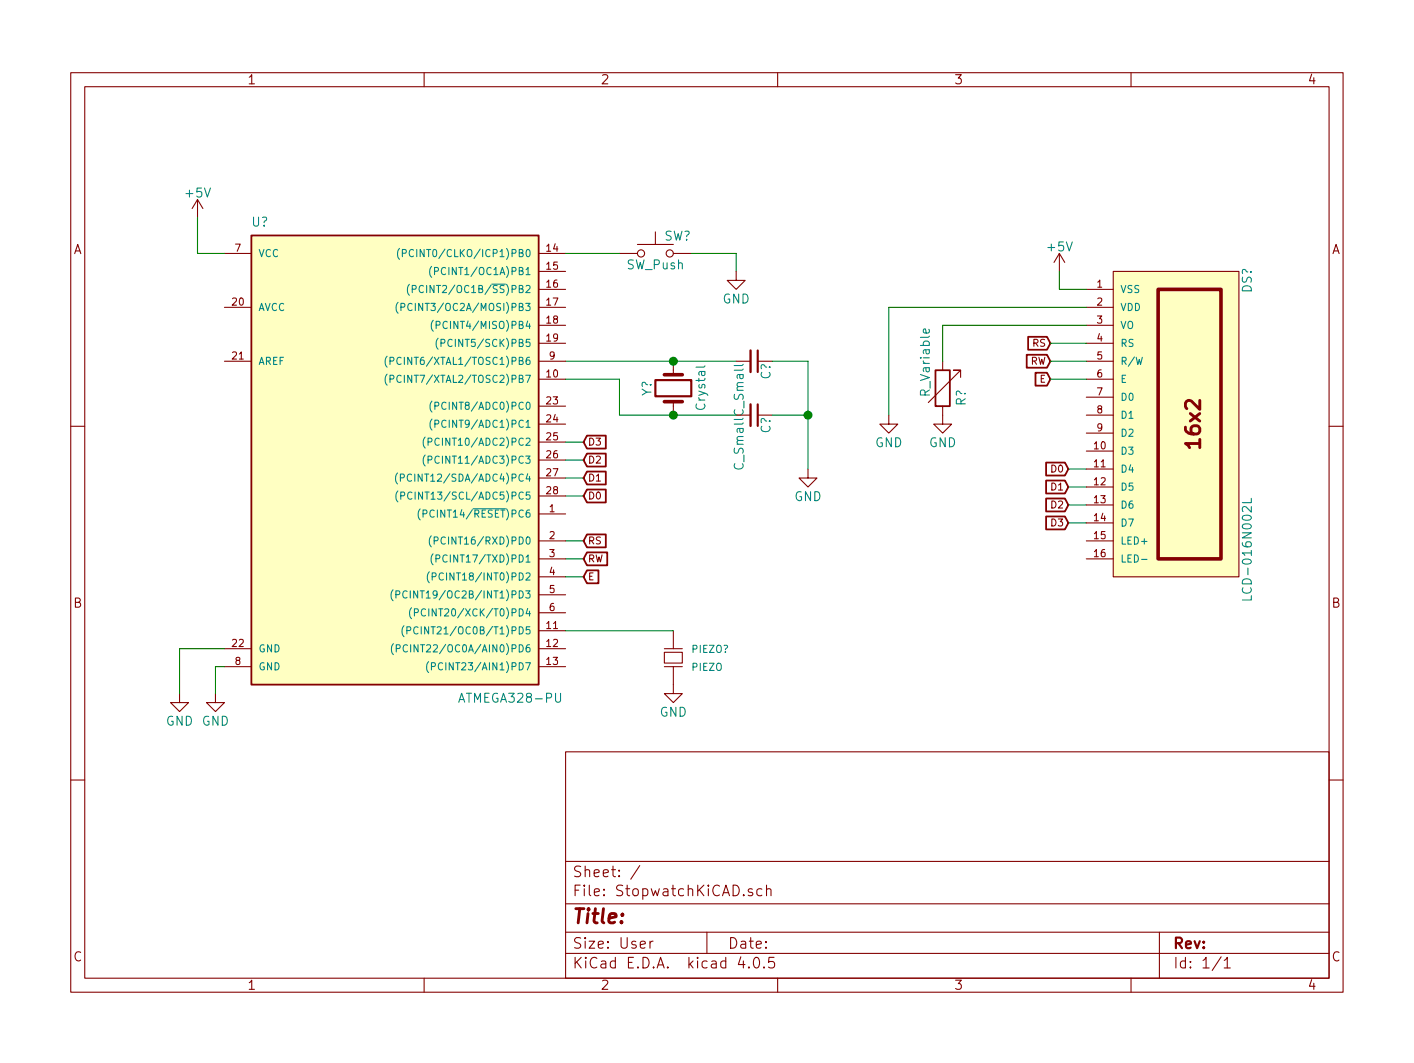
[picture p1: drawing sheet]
<svg xmlns="http://www.w3.org/2000/svg" width="200mm" height="150mm" viewBox="0 0 200 150" stroke-linecap="round" stroke-linejoin="round" font-family="sans-serif">
<g fill="none" stroke="#840000" stroke-width=".15">
<path d="M10 10.3h180v130h-180zM12 12.3h176v126h-176zM60 10.3v2M110 10.3v2M160 10.3v2M27.9 28.2l-.7 1.3M27.9 28.2v2.6M27.9 28.2l.8 1.3M31.7 35.8h3.9M76.2 35.8h3.8M76.2 38.4h3.8M87.6 35.8h2.6"/>
<path d="M90.2 34.6h5M92.7 32.8v1.8M95.2 35.8h2.6M104.1 38.4v1.2h1.3l-1.3 1.3-1.2-1.3h1.2M149.9 35.8l-.8 1.3M149.9 35.8v2.6M149.9 35.8l.7 1.3M157.5 38.4h17.8v43.2h-17.8zM31.7 51.1h3.9M31.7 43.5h3.9M76.2 51.1h3.8M76.2 53.6h3.8"/>
<path d="M76.2 43.5h3.8M76.2 57.4h3.8M76.2 60h3.8M76.2 40.9h3.8M76.2 46h3.8M76.2 48.5h3.8M95.2 51.1v1.9M95.2 56.8v1.9M104.1 51.1h2.1M104.1 58.7h2.1M125.7 58.7v1.3h1.3l-1.3 1.2-1.2-1.2h1.2M133.3 57.4v2.6h1.3l-1.3 1.2-1.2-1.2h1.2"/>
<path d="M133.3 51.1v1.2M135.9 53.4v-1.1h-1h1l-4.6 4.6M153.7 51.1h3.8M153.7 58.7h3.8M153.7 53.6h3.8M153.7 43.5h3.8M153.7 40.9h3.8M153.7 46h3.8M153.7 48.5h3.8M153.7 56.2h3.8M10 60.3h2M76.2 72.7h3.8"/>
<path d="M76.2 76.5h3.8M76.2 79h3.8M76.2 62.5h3.8M76.2 65h3.8M76.2 67.6h3.8M76.2 70.1h3.8M114.3 66.3v1.3h1.3l-1.3 1.3-1.3-1.3h1.3M153.7 76.5h3.8M153.7 79h3.8M153.7 61.2h3.8M153.7 63.8h3.8M153.7 66.3h3.8"/>
<path d="M153.7 68.9h3.8M153.7 71.4h3.8M153.7 73.9h3.8M188 60.3h2M25.4 98.1v1.2h1.3l-1.3 1.3-1.3-1.3h1.3M30.5 98.1v1.2h1.2l-1.2 1.3-1.3-1.3h1.3M31.7 94.3h3.9M31.7 91.7h3.9M76.2 81.6h3.8M76.2 84.1h3.8M76.2 86.6h3.8M76.2 94.3h3.8"/>
<path d="M76.2 89.2h3.8M76.2 91.7h3.8M94 92.2h2.5v1.5h-2.5zM94 94.3h2.5M94 91.7h2.5M95.2 94.3v3.8h1.3l-1.3 1.2-1.2-1.2h1.2M95.2 89.2v2.5M10 110.3h2M80 106.3h108v32h-108zM188 110.3h2M60 138.3v2M80 134.8h108"/>
<path d="M80 131.8h108M80 127.8h108M80 121.8h108M90.5 122.4l-1.3 1.9M91.9 133.1v1M92.4 133.1h-.3l-.2 .2M100 131.8v3M104.8 135.3l-.4 1.1h1M105.9 136.7l.1 .1h-.1v-.1v.1M106.4 125.7a.37 .37 0 0 0-.6 .1v.1a.54 .54 0 0 0 .6 .3l.1 .2-.1 .2h-.1h-.5M106.7 135.5a.35 .35 0 0 1 .4-.2 .35 .35 0 0 1 .3 .3 .77 .77 0 0 1-.5 1.2 .9 .9 0 0 1-.2-1.3zM107.8 125.7l-.5-.1-.2 .3v.6l.2 .1h.5"/>
<path d="M108.1 136.7l.1 .1h-.1h-.1l.1-.1v.1M108.4 125.8a.38 .38 0 0 1 .7 0v.8M108.4 125.1v1.5M109.5 135.3h-.7l-.1 .8a.62 .62 0 0 1 .7-.1l.2 .2-.1 .5-.2 .1h-.4l-.2-.1M110 138.3v2M160 138.3v2M164 131.8v6.5M172.7 135.3l-1.2 1.9M173.2 135.8l.4-.5v1.5M173.2 136.8h.8"/>
<circle cx="90.7" cy="35.8" r=".51"/>
<circle cx="94.7" cy="35.8" r=".51"/>
</g>
<path d="M92.7 53.7h5.1v2.3h-5.1zM107.2 49.5v3.1M107.2 57.2v3" fill="none" stroke="#840000" stroke-width=".3"/>
<path d="M94 56.8h2.5M94 53h2.5M163.8 40.9h8.9v38.1h-8.9z" fill="none" stroke="#840000" stroke-width=".51"/>
<g fill="none" stroke="#008484" stroke-width=".15">
<path d="M56.5 35.1a1.2 1.2 0 0 0 0 1.6M56.9 35.8h.5l.1-.2-.1-.3h-.5v1M58.5 35.4a.4 .4 0 0 0-.5 0 .4 .4 0 0 0-.1 .5 .37 .37 0 0 0 .2 .3 .37 .37 0 0 0 .4 0M61.1 37.7a1.2 1.2 0 0 0 0 1.5M61.5 38.3h.5v-.2v-.2l-.5-.1v1M54.8 50.4a1.2 1.2 0 0 0 0 1.5M54.8 52.9a1.2 1.2 0 0 0 0 1.5M55.2 51h.5v-.2v-.2l-.5-.1v1M55.2 53.6l.5-.1v-.1v-.3h-.5v1M56.3 42.7a1.2 1.2 0 0 0 0 1.6M56.7 43.4h.5l.1-.2-.1-.3h-.5v1M57.9 40.2a1.2 1.2 0 0 0 0 1.5"/>
<path d="M58.3 43a.4 .4 0 0 0-.5 0 .4 .4 0 0 0-.1 .5 .37 .37 0 0 0 .2 .4 .37 .37 0 0 0 .4-.1M58.3 40.9l.5-.1 .1-.1-.1-.3h-.5v1M59.9 40.5a.4 .4 0 0 0-.5-.1 .4 .4 0 0 0-.1 .5 .37 .37 0 0 0 .2 .4 .37 .37 0 0 0 .4 0M61.1 56.7a1.2 1.2 0 0 0 0 1.6M61.1 59.2a1.2 1.2 0 0 0 0 1.6M61.3 45.3a1.2 1.2 0 0 0 0 1.5M61.5 57.4l.5-.1 .1-.1-.1-.3h-.5v1M61.5 59.9h.5l.1-.2-.1-.2-.5-.1v1M61.7 46l.5-.1 .1-.1-.1-.3-.5-.1v1M62 47.8a1.2 1.2 0 0 0 0 1.6M62.4 48.5h.5v-.2v-.3h-.5v1M99.7 51.7l-.2 .2h-1"/>
<path d="M56.2 66.9a1.2 1.2 0 0 0 0 1.5M56.3 69.4a1.2 1.2 0 0 0 0 1.6M56.6 67.6l.5-.1 .1-.1-.1-.3-.5-.1v1M56.7 70.1l.5-.1 .1-.1-.1-.3h-.5v1M58.2 67.1a.4 .4 0 0 0-.5 0 .4 .4 0 0 0-.1 .5 .37 .37 0 0 0 .2 .4 .37 .37 0 0 0 .4-.1M58.3 69.7a.4 .4 0 0 0-.5 0 .4 .4 0 0 0-.1 .4 .37 .37 0 0 0 .1 .4 .37 .37 0 0 0 .5 0M59.4 71.9a1.2 1.2 0 0 0 0 1.6M59.8 72.6h.5l.1-.2-.1-.2-.5-.1v1M60.1 61.8a1.2 1.2 0 0 0 0 1.5M60.1 64.3a1.2 1.2 0 0 0 0 1.6M60.6 62.5l.4-.1 .1-.1-.1-.3-.4-.1v1.1M60.6 65h.4l.1-.2-.1-.3h-.4v1"/>
<path d="M61 75.8a1.2 1.2 0 0 0 0 1.5M61.3 78.3a1.2 1.2 0 0 0 0 1.5M61.4 76.4h.5l.1-.2-.1-.2-.5-.1v1M61.7 79l.5-.1v-.1v-.3h-.5v1M66.9 71.9h4.6M161.5 79.1h.8M177 70.5v.6h-1.3M55.6 83.4a1.2 1.2 0 0 0 0 1.5M55.7 91a1.2 1.2 0 0 0 0 1.5M56 84.1l.5-.1 .1-.1-.1-.3-.5-.1v1M56.1 91.7l.4-.1 .1-.1-.1-.3h-.4v1M57.1 88.5a1.2 1.2 0 0 0 0 1.5"/>
<path d="M57.6 89.1h.4l.1-.2-.1-.2-.4-.1v1M57.6 83.6a.4 .4 0 0 0-.5 0 .4 .4 0 0 0-.1 .5 .37 .37 0 0 0 .2 .4 .37 .37 0 0 0 .4-.1M57.6 91.3a.4 .4 0 0 0-.5-.1 .4 .4 0 0 0-.1 .5 .37 .37 0 0 0 .2 .4 .37 .37 0 0 0 .4 0M58.2 85.9a1.2 1.2 0 0 0 0 1.6M58.6 86.6h.5l.1-.2-.1-.3h-.5v1M59.1 88.7a.4 .4 0 0 0-.5 0 .4 .4 0 0 0-.1 .5 .37 .37 0 0 0 .2 .4 .37 .37 0 0 0 .4-.1M60.2 86.2a.4 .4 0 0 0-.5 0 .4 .4 0 0 0-.1 .5 .37 .37 0 0 0 .2 .3 .37 .37 0 0 0 .4 0M60.6 93.5a1.2 1.2 0 0 0 0 1.6M60.7 80.8a1.2 1.2 0 0 0 0 1.6M61 94.2h.5l.1-.2-.1-.3h-.5v1M61.1 81.5h.5l.1-.2-.1-.3h-.5v1M177 84.2v.6h-1.3"/>
</g>
<path d="M106.2 49.5v3.1M106.2 57.2v3" fill="none" stroke="#840000" stroke-width=".33"/>
<g fill="none" stroke="#008400" stroke-width=".15">
<path d="M27.9 30.8v5h3.8M80 35.8h7.6M97.8 35.8h6.3v2.6M149.9 38.4v2.5h3.8M80 51.1h24.1M80 53.6h7.6v5.1h16.5M109.2 51.1h5.1v15.2M109.2 58.7h5.1M148.6 51.1h5.1M148.6 53.6h5.1M148.6 48.5h5.1M153.7 43.5h-28v15.2"/>
<path d="M153.7 46h-20.4v5.1M80 76.5h2.5M80 79h2.5M80 62.5h2.5M80 65h2.5M80 67.6h2.5M80 70.1h2.5M151.1 66.3h2.6M151.1 68.9h2.6M151.1 71.4h2.6M151.1 73.9h2.6M31.7 91.7h-6.3v6.4"/>
<path d="M31.7 94.3h-1.2v3.8M80 89.2h15.2M80 81.6h2.5"/>
</g>
<g fill="#008400" stroke="#008400" stroke-width=".25">
<circle cx="95.3" cy="51.1" r=".51"/>
<circle cx="95.3" cy="58.7" r=".51"/>
<circle cx="114.3" cy="58.7" r=".51"/>
</g>
<g fill="#ffffc2" stroke="#ffffc2" stroke-width=".14">
<path d="M35.6 33.3h40.6v63.5h-40.6z"/>
<path d="M157.5 38.4h17.8v43.2h-17.8z"/>
</g>
<g fill="none" stroke="#840000" stroke-width=".25">
<path d="M35.6 33.3h40.6v63.5h-40.6zM132.3 52.3h2.1v5.1h-2.1zM145.2 50.2h2.9l.5 .9-.5 .9h-2.9zM145.4 47.6h2.7l.5 .9-.5 .9h-2.7zM146.5 52.7h1.6l.5 .9-.5 .9h-1.6zM83 78.1h2.9v1.8h-2.9l-.5-.9zM83 75.6h2.7v1.8h-2.7l-.5-.9zM83 69.2h2.7v1.8h-2.7l-.5-.9zM83 66.7h2.7v1.8h-2.7l-.5-.9zM83 64.1h2.7v1.9h-2.7l-.5-1zM83 61.6h2.7v1.8h-2.7l-.5-.9zM148 65.4h2.6l.5 .9-.5 .9h-2.6z"/>
<path d="M148 67.9h2.6l.5 1-.5 .9h-2.6zM148 70.5h2.6l.5 .9-.5 .9h-2.6zM148 73h2.6l.5 .9-.5 .9h-2.6zM83 80.6h1.7v1.9h-1.7l-.5-.9z"/>
</g>
<g font-size="2.8" fill="#840000">
<text x="169.8" y="63.1" transform="rotate(-90 169.8 63.1)">16x2</text>
<text x="81" y="130.6">Title:</text>
</g>
<g font-size="2.1" fill="#840000">
<text x="81" y="124">Sheet: /</text>
<text x="81" y="126.7">File: StopwatchKiCAD.sch</text>
<text x="81" y="136.9">KiCad E.D.A. kicad 4.0.5</text>
<text x="81" y="134.1">Size: User</text>
<text x="103" y="134.1">Date:</text>
<text x="166" y="134.1">Rev:</text>
<text x="166" y="136.9">Id: 1/1</text>
</g>
<g font-size="1.8" fill="#840000">
<text x="35" y="11.9">1</text>
<text x="85" y="11.9">2</text>
<text x="135" y="11.9">3</text>
<text x="185" y="11.9">4</text>
<text x="10.4" y="35.9">A</text>
<text x="188.4" y="35.9">A</text>
<text x="10.4" y="85.9">B</text>
<text x="188.4" y="85.9">B</text>
<text x="10.4" y="135.9">C</text>
<text x="188.4" y="135.9">C</text>
<text x="35" y="139.9">1</text>
<text x="85" y="139.9">2</text>
<text x="135" y="139.9">3</text>
<text x="185" y="139.9">4</text>
</g>
<g font-size="1.8" fill="#008484">
<text x="26.3" y="27.9">+5V</text>
<text x="35.6" y="32">U?</text>
<text x="93.9" y="34">SW?</text>
<text x="148.3" y="35.5">+5V</text>
<text x="88.6" y="38.1">SW_Push</text>
<text x="177.1" y="41.4" transform="rotate(-90 177.1 41.4)">DS?</text>
<text x="102.2" y="42.9">GND</text>
<text x="109" y="53.7" transform="rotate(-90 109 53.7)">C?</text>
<text x="92.2" y="56" transform="rotate(-90 92.2 56)">Y?</text>
<text x="99.8" y="57.9" transform="rotate(-90 99.8 57.9)">Crystal</text>
<text x="105.2" y="58.6" transform="rotate(-90 105.2 58.6)">C_Small</text>
<text x="131.5" y="55.8" transform="rotate(-90 131.5 55.8)">R_Variable</text>
<text x="136.6" y="57.4" transform="rotate(-90 136.6 57.4)">R?</text>
<text x="109" y="61.3" transform="rotate(-90 109 61.3)">C?</text>
<text x="123.8" y="63.2">GND</text>
<text x="131.4" y="63.2">GND</text>
<text x="105.2" y="66.2" transform="rotate(-90 105.2 66.2)">C_Small</text>
<text x="112.3" y="70.8">GND</text>
<text x="177.1" y="84" transform="rotate(-90 177.1 84)">LCD-016N002L</text>
<text x="65.4" y="99.3">ATMEGA328-PU</text>
<text x="93.3" y="101.3">GND</text>
<text x="23.4" y="102.6">GND GND</text>
</g>
<g font-size="1.4" fill="#840000">
<text x="33.3" y="35.6">7</text>
<text x="77.3" y="35.6">14</text>
<text x="77.3" y="38.1">15</text>
<text x="77.3" y="40.7">16</text>
<text x="155.2" y="40.7">1</text>
<text x="32.9" y="43.2">20</text>
<text x="77.3" y="43.2">17</text>
<text x="77.3" y="45.7">18</text>
<text x="155.2" y="43.2">2</text>
<text x="155.2" y="45.7">3</text>
<text x="32.9" y="50.8">21</text>
<text x="77.3" y="53.4">10</text>
<text x="77.3" y="48.3">19</text>
<text x="77.7" y="50.8">9</text>
<text x="145.7" y="51.6">RW</text>
<text x="146" y="49">RS</text>
<text x="155.2" y="48.3">4</text>
<text x="155.2" y="50.8">5</text>
<text x="155.2" y="53.4">6</text>
<text x="77.3" y="57.2">23</text>
<text x="77.3" y="59.7">24</text>
<text x="147" y="54.1">E</text>
<text x="155.2" y="55.9">7</text>
<text x="155.2" y="58.4">8</text>
<text x="77.3" y="62.2">25</text>
<text x="77.3" y="64.8">26</text>
<text x="83.2" y="65.5">D2</text>
<text x="83.2" y="63">D3</text>
<text x="154.8" y="63.5">10</text>
<text x="155.2" y="61">9</text>
<text x="77.3" y="67.3">27</text>
<text x="77.3" y="69.9">28</text>
<text x="83.2" y="70.6">D0</text>
<text x="83.2" y="68.1">D1</text>
<text x="148.7" y="66.8">D0</text>
<text x="148.7" y="69.3">D1</text>
<text x="148.7" y="71.9">D2</text>
<text x="154.8" y="66.1">11</text>
<text x="154.8" y="68.6">12</text>
<text x="154.8" y="71.1">13</text>
<text x="77.7" y="72.4">1</text>
<text x="77.7" y="76.2">2</text>
<text x="83.2" y="77">RS</text>
<text x="148.7" y="74.4">D3</text>
<text x="154.8" y="73.7">14</text>
<text x="154.8" y="76.2">15</text>
<text x="77.7" y="78.8">3</text>
<text x="77.7" y="81.3">4</text>
<text x="77.7" y="83.8">5</text>
<text x="83.2" y="82">E</text>
<text x="83.2" y="79.5">RW</text>
<text x="154.8" y="78.8">16</text>
<text x="77.3" y="88.9">11</text>
<text x="77.7" y="86.4">6</text>
<text x="32.9" y="91.5">22</text>
<text x="33.3" y="94">8</text>
<text x="77.3" y="91.5">12</text>
<text x="77.3" y="94">13</text>
</g>
<g font-size="1.4" fill="#008484">
<text x="36.6" y="36.3">VCC</text>
<text x="58.5" y="36.3">(PCINT0/CLKO/ICP1)PB0</text>
<text x="59.8" y="41.4">(PCINT2/OC1B/SS)PB2</text>
<text x="62.1" y="38.9">(PCINT1/OC1A)PB1</text>
<text x="158.5" y="41.4">VSS</text>
<text x="36.6" y="44">AVCC</text>
<text x="58.1" y="44">(PCINT3/OC2A/MOSI)PB3</text>
<text x="62.5" y="46.5">(PCINT4/MISO)PB4</text>
<text x="158.5" y="44">VDD</text>
<text x="158.5" y="46.5">VO</text>
<text x="36.6" y="51.6">AREF</text>
<text x="56.5" y="51.6">(PCINT6/XTAL1/TOSC1)PB6</text>
<text x="63.1" y="49">(PCINT5/SCK)PB5</text>
<text x="158.5" y="49">RS</text>
<text x="158.5" y="51.6">R/W</text>
<text x="56.5" y="54.1">(PCINT7/XTAL2/TOSC2)PB7</text>
<text x="62.2" y="57.9">(PCINT8/ADC0)PC0</text>
<text x="158.5" y="54.1">E</text>
<text x="158.5" y="56.7">D0</text>
<text x="158.5" y="59.2">D1</text>
<text x="61.4" y="63">(PCINT10/ADC2)PC2</text>
<text x="61.4" y="65.5">(PCINT11/ADC3)PC3</text>
<text x="62.2" y="60.5">(PCINT9/ADC1)PC1</text>
<text x="158.5" y="61.7">D2</text>
<text x="158.5" y="64.3">D3</text>
<text x="58" y="68.1">(PCINT12/SDA/ADC4)PC4</text>
<text x="58.2" y="70.6">(PCINT13/SCL/ADC5)PC5</text>
<text x="158.5" y="66.8">D4</text>
<text x="158.5" y="69.4">D5</text>
<text x="158.5" y="71.9">D6</text>
<text x="60.6" y="73.2">(PCINT14/RESET)PC6</text>
<text x="62.3" y="77">(PCINT16/RXD)PD0</text>
<text x="158.5" y="74.4">D7</text>
<text x="158.5" y="77">LED+</text>
<text x="62.2" y="82.1">(PCINT18/INT0)PD2</text>
<text x="62.5" y="79.5">(PCINT17/TXD)PD1</text>
<text x="158.5" y="79.5">LED-</text>
<text x="57.9" y="84.6">(PCINT19/OC2B/INT1)PD3</text>
<text x="59.3" y="89.7">(PCINT21/OC0B/T1)PD5</text>
<text x="60.2" y="87.1">(PCINT20/XCK/T0)PD4</text>
<text x="36.6" y="94.8">GND</text>
<text x="36.6" y="92.2">GND</text>
<text x="57.7" y="92.2">(PCINT22/OC0A/AIN0)PD6</text>
<text x="62.1" y="94.8">(PCINT23/AIN1)PD7</text>
<text x="97.9" y="92.3">PIEZO?</text>
<text x="97.9" y="94.8">PIEZO</text>
</g>
</svg>
